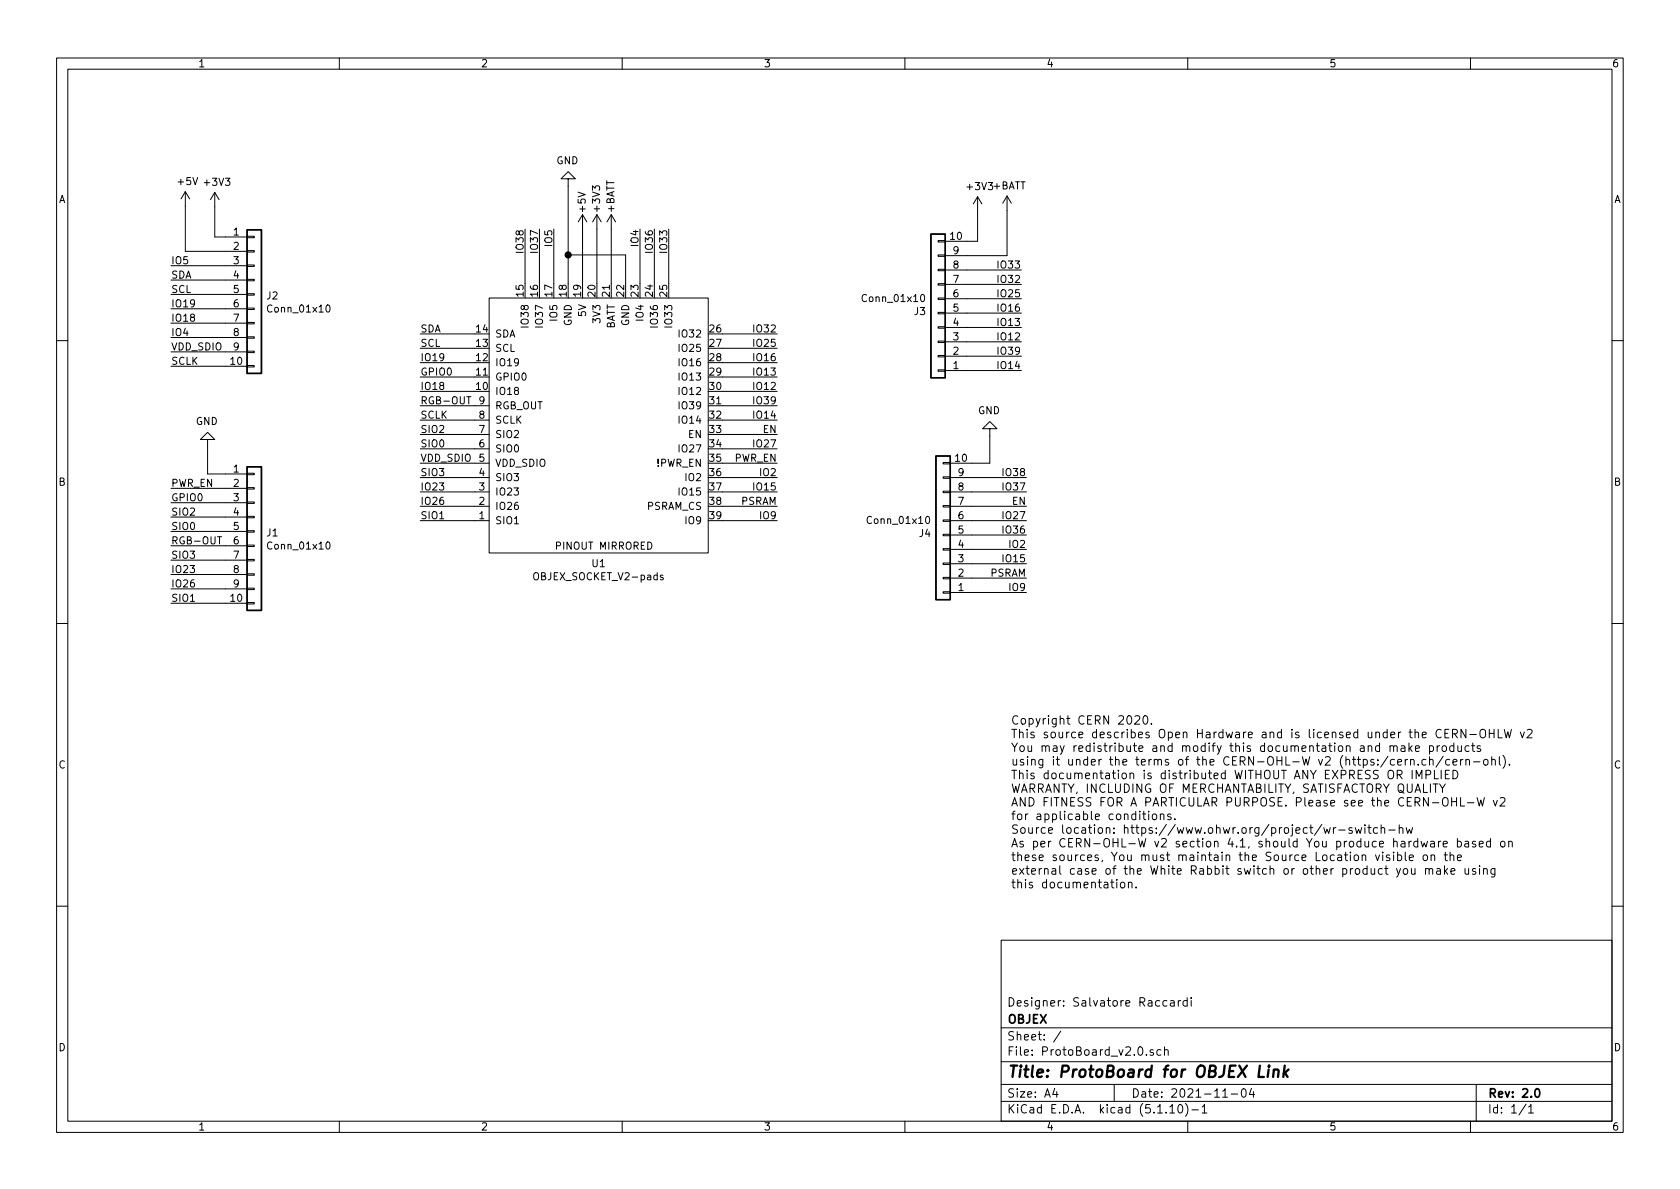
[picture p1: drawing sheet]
<svg xmlns="http://www.w3.org/2000/svg" width="297mm" height="210mm" viewBox="0 0 297 210" stroke-linecap="round" stroke-linejoin="round" font-family="sans-serif">
<g fill="none" stroke="#000" stroke-width=".18">
<path d="M10 10.3h277v189.9h-277zM12 12.2h273v186.1h-273zM60 10.3v1.9M110 10.3v1.9M160 10.3v1.9M210 10.3v1.9M260 10.3v1.9M32.8 33.9v10.5h10.9M32.8 33.9l-.8 1.3M32.8 33.9l.7 1.3M38 34v7.9h5.7M38 34l-.8 1.3"/>
<path d="M38 34l.7 1.3M100.5 31.6h1.2l-1.2-1.3-1.3 1.3h1.3v18.6M103 38l-.8 1.2M103 38v12.2M103 38l.8 1.2M105.5 38l-.7 1.2M105.5 38v12.2M105.5 38l.8 1.2M108.1 38l-.8 1.2M108.1 38v12.2M108.1 38l.7 1.2M172.8 34.8v7.9h-5.7"/>
<path d="M172.8 34.8l-.7 1.3M172.8 34.8l.8 1.3M178.1 34.7v10.5h-11M178.1 34.7l-.8 1.2M178.1 34.7l.7 1.2M30.2 47h13.5M30.2 49.5h13.5M30.2 52.1h13.5M30.2 54.6h13.5M30.2 57.1h13.5M30.2 59.7h13.5M43.7 57h1.3v.3h-1.3z"/>
<path d="M43.7 59.6h1.3v.2h-1.3zM43.7 54.5h1.3v.2h-1.3zM43.7 49.4h1.3v.3h-1.3zM43.7 46.9h1.3v.2h-1.3zM43.7 44.3h1.3v.3h-1.3zM43.7 41.8h1.3v.2h-1.3zM43.7 51.9h1.3v.3h-1.3zM57.8 54l.1-.1a.69 .69 0 0 1 .5 .7 .69 .69 0 0 1-.5 .6l-.2-.2-.1-.3zM74.3 59h9.6M86.5 52.7h38.7v45.1h-38.7zM92.8 40.5v9.7M95.4 40.5v9.7"/>
<path d="M97.9 40.5v9.7M100.5 45.1h10.1v5.1M113.2 40.5v9.7M115.7 40.5v9.7M118.2 40.5v9.7M127.8 59h9.6M162.9 52.1h.2a.69 .69 0 0 1 .4 .6 .69 .69 0 0 1-.4 .6 .83 .83 0 0 1-.2-1.2zM165.9 50.2h1.2v.2h-1.2zM165.9 47.6h1.2v.3h-1.2zM165.9 45.1h1.2v.2h-1.2zM165.9 42.5h1.2v.3h-1.2zM165.9 52.7h1.2v.3h-1.2z"/>
<path d="M165.9 57.8h1.2v.2h-1.2zM165.9 55.2h1.2v.3h-1.2zM167.1 57.9h13.5M167.1 55.4h13.5M167.1 52.8h13.5M167.1 50.3h13.5M167.1 47.7h13.5M10 60.2h2M30.2 64.8h13.5M30.2 62.2h13.5M36.7 77.7h1.3l-1.3-1.3-1.3 1.3h1.3v6.1h7M43.7 62.1h1.3v.3h-1.3z"/>
<path d="M43.7 64.6h1.3v.3h-1.3zM74.3 79.4h12.2M74.3 76.8h12.2M74.3 74.3h12.2M74.3 71.7h12.2M74.3 61.6h9.6M74.3 66.7h9.6M74.3 69.2h9.6M74.3 64.1h9.6M82.5 70.1h.8M127.8 79.4h9.6M127.8 76.8h9.6"/>
<path d="M127.8 74.3h9.6M127.8 71.7h9.6M127.8 61.6h9.6M127.8 66.7h9.6M127.8 69.2h9.6M127.8 64.1h9.6M165.9 60.3h1.2v.3h-1.2zM165.9 62.9h1.2v.2h-1.2zM165.9 65.4h1.2v.3h-1.2zM167.1 65.5h13.5M167.1 63h13.5M167.1 60.4h13.5"/>
<path d="M175 75.8h1.3l-1.3-1.3-1.3 1.3h1.3v6.1h-7M285 60.2h2M30.2 86.4h13.5M30.2 88.9h13.5M30.2 91.4h13.5M30.2 94h13.5M30.2 96.5h13.5M30.2 99.1h13.5M38.5 94.9h.7M43.7 98.9h1.3v.3h-1.3zM43.7 96.4h1.3v.2h-1.3zM43.7 91.3h1.3v.3h-1.3z"/>
<path d="M43.7 88.8h1.3v.2h-1.3zM43.7 86.2h1.3v.3h-1.3zM43.7 83.7h1.3v.2h-1.3zM43.7 93.8h1.3v.3h-1.3zM57.8 96l.1-.2a.69 .69 0 0 1 .5 .7 .69 .69 0 0 1-.5 .6l-.2-.2-.1-.3zM74.3 81.9h12.2M74.3 92.1h12.2M74.3 89.5h12.2M74.3 87h12.2M74.3 84.4h12.2M127.8 81.9h9.6M127.8 92.1h9.6"/>
<path d="M127.8 89.5h9.6M127.8 87h9.6M127.8 84.4h9.6M163.8 91.4l.2-.1a.69 .69 0 0 1 .4 .6 .69 .69 0 0 1-.4 .7l-.3-.3v-.2zM166.8 89.4h1.2v.3h-1.2zM166.8 86.9h1.2v.2h-1.2zM166.8 84.3h1.2v.3h-1.2zM166.8 81.8h1.2v.2h-1.2zM166.8 91.9h1.2v.3h-1.2zM166.8 97h1.2v.3h-1.2zM166.8 99.6h1.2v.2h-1.2zM166.8 94.5h1.2v.2h-1.2z"/>
<path d="M168 99.7h13.5M168 97.1h13.5M168 94.6h13.5M168 92.1h13.5M168 89.5h13.5M168 87h13.5M168 84.4h13.5M10 110.3h2M30.2 106.7h13.5M30.2 101.6h13.5M30.2 104.1h13.5M43.7 101.5h1.3v.2h-1.3z"/>
<path d="M43.7 104h1.3v.3h-1.3zM43.7 106.5h1.3v.3h-1.3zM117.2 101.7h-.3l-.2 .2 .1 .2 .4 .1v.3h-.5M166.8 102.1h1.2v.3h-1.2zM166.8 104.6h1.2v.3h-1.2zM168 104.8h13.5M168 102.2h13.5M285 110.3h2M200.7 126.7l.5-.1 .2 .1 .1 .3-.9 1.1h.9M202.2 126.7l.2-.1a.79 .79 0 0 1 .4 1.3l-.2 .2a.83 .83 0 0 1-.4-1.4zM203.6 127.9v.2M245.8 132v-.1a.36 .36 0 0 1 .6 .2v.8"/>
<path d="M245.8 131.9v1M246.4 132.1l.2-.2h.4v1M247.1 134.8l.7-.2v-.2l-.5-.1-.2 .2 .1 .7h.6M247.8 131.9h.5l.1 1M248.4 132.2l-.5 .1a.3 .3 0 0 0-.2 .3 .3 .3 0 0 0 .2 .3l.5-.1M248.5 134.3v1M248.9 134.3l-.3 .1-.1 .2M249.1 131.4v1.5M249.3 132.3l.4 .6M249.4 134.4l.2-.1 .4 .1v.9M249.4 134.3v1M249.7 131.9l-.6 .6"/>
<path d="M249.7 136.2v1.5M250.3 132.4l.7-.2-.1-.3h-.4l-.2 .2v.7h.6M250.4 137.7v-1.5l.5 1.1 .5-1.1v1.5M250.7 135.1v.2M252.1 134.4a.48 .48 0 0 0-.6 0v.7a.48 .48 0 0 0 .6 .1M252.1 137l.7-.1 .2-.2-.1-.4-.2-.1h-.6v1.5M252.8 131.9h.4l.3 .3v.4l-.2 .2h-.5M252.8 134.4l.2-.1 .3 .1 .1 .9M252.8 131.9v1.5M252.8 133.8v1.5M253.6 136.2v1.5h.7M254.1 131.9v1"/>
<path d="M254.5 131.9h-.2l-.2 .3M254.5 138.6l.5 .8 .5-.8M254.8 136.2v1.5M255 132l.5-.1 .3 .3v.4l-.3 .3h-.3l-.2-.3zM255 139.4v.7M255.2 133.7l-1.3 2M255.5 129.7h.5M255.5 136.9h.5M256.2 129h-.7v1.5h.7M256.3 136.2h-.8v1.5h.8M256.3 134.4l-.4-.1-.3 .3v.4l.2 .2h.5M256.8 129.8l.7-.1 .2-.2-.1-.4-.2-.1h-.6v1.5"/>
<path d="M256.9 134.8l.7-.2-.1-.2-.4-.1-.2 .2 .1 .7h.5M256.9 136.2a.76 .76 0 0 1 .9 .8 .76 .76 0 0 1-.9 .7zM257 131.9a.48 .48 0 0 0-.6 .1v.7a.48 .48 0 0 0 .6 .1M257 131.4v1.5M257.2 129.8l.5 .7M257.8 131.9v.9l.4 .1 .2-.2M258.2 134.3v1M258.4 131.9v1M258.7 134.3l-.3 .1-.2 .2M259.2 129v1.5l-.9-1.5v1.5M259.2 134.4l.2-.1 .3 .1 .1 .9M259.2 134.3v1"/>
<path d="M259.7 131.9h-.4l-.3 .3v.4l.2 .2h.5M259.9 129.9h1.1M260.2 131.9h.6M260.4 131.4v1.3l.1 .1 .3 .1M260.5 134.7h1.2M261.7 129.2a.5 .5 0 0 1 .6-.2 .5 .5 0 0 1 .4 .5v.5a.5 .5 0 0 1-.5 .5 .5 .5 0 0 1-.5-.5zM261.7 131.9a.36 .36 0 0 0-.5 .2v.2l.6 .3-.2 .3-.4-.1M262.4 134.4l.2-.1 .4 .1 .1 .6-.1 .2-.4 .1-.2-.2zM263.3 129.7h.9M263.3 129v1.5M263.8 134.4a.36 .36 0 0 1 .6 .1v.8M263.8 133.8v1.5"/>
<path d="M264.2 129v1.5M264.9 129v1.5h.7M265.1 133.8v1.3l.2 .2M265.7 133.6a1.71 1.71 0 0 1 0 2.3M266 129l.3 1.5 .3-1.1 .3 1.1 .3-1.5M266.9 135.1v.2M268.8 129.5l.4 1 .3-1M270 129.1l.6-.1 .2 .1 .1 .3-.9 1.1h.9M197.5 156v1M198.2 156.2l.2-.2 .4 .2 .1 .5-.2 .2-.3 .1-.2-.1zM199.5 156.2l.2-.2 .4 .1 .1 .9M199.5 156v1"/>
<path d="M200.9 156.9v.1M202 143.9h.6M202.2 143.5v1.2l.4 .3M203.1 143.5v.1M203.1 143.9v1.1M203.9 144l.3-.1 .3 .3v.4l-.3 .4-.3-.1-.2-.3zM205.2 144.1l.2-.2 .3 .1 .1 1M205.2 143.9v1.1M207 144l-.3-.1-.2 .3v.2l.5 .1v.4h-.5M207.7 144.8v.2M234.1 146.3l.2 1.1 .3-.7 .3 .7 .3-1.1M235.8 146.3v1.1"/>
<path d="M236.2 146.3l-.3 .1-.1 .3M236.7 146.8h1.1M239.1 146.4a.36 .36 0 0 0-.6 .2l.1 .2 .5 .1v.2l-.2 .3-.4-.1M239.6 146.3l.3 1.1 .3-.7 .3 .7 .3-1.1M241.3 145.9v.1M241.3 146.3v1.1M241.8 146.3h.6M242.1 145.9v1.2v.2l.3 .1M243.2 151.2l.4 1 .3-1M243.6 146.4a.48 .48 0 0 0-.7 .1v.7a.48 .48 0 0 0 .7 .1M244.2 146.5l.2-.2 .4 .1v1M244.2 145.9v1.5"/>
<path d="M244.5 151.2v1M245.5 146.8h1.2M245.7 151.3a.36 .36 0 0 0-.6 .1l.1 .2 .6 .3-.3 .3-.4-.1M246.4 151.2v1M246.9 153.6l.4 1M247.1 151.3l.4-.1 .3 .3v.4l-.1 .2h-.6M247.1 150.7v1.5M247.4 146.5l.1-.1a.36 .36 0 0 1 .6 .2v.8M247.4 145.9v1.5M247.6 153.6l-.5 1.4-.2 .1M248.2 153.7l.2-.1 .4 .1 .1 .2-.1 .6-.4 .1-.2-.1zM248.5 150.7v1.3l.2 .2"/>
<path d="M248.6 146.3l.3 1.1 .3-.7 .3 .7 .3-1.1M249.2 151.7l.7-.2-.1-.2-.4-.1-.2 .2 .1 .7h.5M249.6 153.6v.9l.4 .1 .2-.1M250.2 153.6v1M251.3 148.8l.2 1 .3-.7 .3 .7 .3-1M251.7 151.3l.2-.1 .4 .1 .1 .6-.2 .2-.3 .1-.2-.2zM252 153.7l.2-.1 .4 .1 .1 .9M252 153.6v1M252.7 153.8a.36 .36 0 0 1 .6-.1v.9M253 148.8h.5l.1 1M253 151.3l.3-.1 .3 .1 .1 .9M253 151.2v1"/>
<path d="M253.6 149.1l-.5 .1-.2 .2 .1 .3 .1 .1 .5-.1M254.1 153.7h.5l.1 .9M254.3 148.8v1M254.7 153.9l-.5 .1a.31 .31 0 0 0-.2 .3 .31 .31 0 0 0 .2 .3l.5-.1M254.8 148.8h-.3l-.2 .3M255.2 149.3l.7-.2-.1-.3h-.4l-.2 .2v.7h.6M255.3 151.2h.6M255.4 153.1v1.5M255.5 150.7v1.3l.1 .1 .3 .1M255.5 154l.5 .6M256 153.6l-.6 .6M256.4 151.3h.1a.36 .36 0 0 1 .5 .1v.8"/>
<path d="M256.4 150.7v1.5M256.5 154.1l.8-.2-.1-.2-.5-.1-.2 .2 .1 .7h.6M256.7 141v1.5M256.7 141.8h.8M257.5 141v1.5M257.7 148.8h.4l.3 .3v.4l-.2 .2h-.5M257.7 151.7l.7-.2-.1-.2-.4-.1-.2 .2 .1 .7h.5M257.7 148.3v1.5M258.2 141v1.5h.8M259 148.8h.6l.1 1M259 153.6v.8a.35 .35 0 0 0 .3 .2 .35 .35 0 0 0 .4-.1M259.5 142h1.1"/>
<path d="M259.7 149.1l-.5 .1a.3 .3 0 0 0-.3 .3 .3 .3 0 0 0 .3 .3l.5-.1M259.7 153.6v1M260.9 148.8h-.4l-.2 .2 .1 .2 .5 .1v.4h-.6M260.9 153.7l-.4-.1-.2 .2 .1 .2 .5 .2v.3h-.6M261.2 141l.3 1.5 .3-1 .3 1 .4-1.5M261.5 149.3l.8-.2-.1-.3h-.5l-.2 .2 .1 .7h.6M261.6 153.1v.1M261.6 153.6v1M262.3 153.7h.1a.36 .36 0 0 1 .6 .1v.8M262.3 153.6v1M263.5 148.8h-.4l-.3 .3v.4l.2 .2h.5M263.5 148.3v1.5"/>
<path d="M264 141.5l.4 1 .3-1M264.3 153.6v1.2l-.3 .3-.3-.1M264.3 153.7l-.4-.1-.3 .3v.4l.2 .2h.5M265.3 141.2l.5-.2 .2 .2 .1 .3-.1 .2-.8 .8h.9M265.5 148.8h.3l.2 .1 .1 .6-.3 .3-.3-.1-.2-.2v-.4zM266.8 148.9v-.1a.36 .36 0 0 1 .6 .2v.8M266.8 148.8v1M10 160.2h2M177 166.3h108v32h-108zM206.3 177l-.4-.1-.3 .3 .1 .6 .2 .1 .4-.1M207 177h.5l.1 .9M207.6 177.3l-.5 .1-.2 .2 .1 .2 .1 .1 .5-.1"/>
<path d="M208.3 176.9v1M208.8 176.9l-.3 .1-.2 .2M209.9 177l-.4-.1-.3 .3v.6l.3 .1 .4-.1M209.9 176.4v1.5M210.6 176.4v.2M210.6 176.9v1M285 160.2h2M60 198.3v1.9M110 198.3v1.9M160 198.3v1.9M177 194.8h108M177 191.8h108"/>
<path d="M177 187.8h108M177 181.8h108M186.5 192.5l-.4 1h1M186.8 193v1M187.6 182.3l-1.3 2M197 191.8v3M202.7 186.5v.1M203.9 185.7a.37 .37 0 0 0-.6 .1l.1 .2 .5 .2 .1 .1-.2 .3-.5-.1M205.3 185.7l-.5-.1-.3 .3 .2 .6h.6M205.9 185.7h.1a.37 .37 0 0 1 .6 .1v.8M205.9 185.1v1.5M206.8 195.8l.5-.5v1.5"/>
<path d="M206.8 196.8h.9M208.5 195.4l.1-.1a.8 .8 0 0 1 .5 .8 .8 .8 0 0 1-.5 .7 1 1 0 0 1-.1-1.4zM209.6 195.1a1.71 1.71 0 0 1 0 2.3M210 198.3v1.9M210.7 196.3h1.2M212.5 195.8l.5-.5v1.5M212.5 196.8h.9M216.2 194h.8M217.7 193.5h1.1M219.6 192.7l.4-.2a.94 .94 0 0 1 0 1.5 .82 .82 0 0 1-.4-1.3zM221.3 192.5l-.4 1h.9M221.6 193v1"/>
<path d="M260 198.3v1.9M261 191.8v6.5M269.8 195.2l-1.2 2M270.3 195.8l.4-.5v1.5M270.3 196.8h.8"/>
</g>
<path d="M271.5 192.7l.2-.2a.81 .81 0 0 1 .6 .6 .81 .81 0 0 1-.3 .8l-.1 .1a.79 .79 0 0 1-.4-1.3z" fill="none" stroke="#000" stroke-width=".3"/>
<path d="M222.8 188.4l-.3 2h1M224.3 189.1l-.2 1.3M224.4 188.4v.2M225.2 189.3a.52 .52 0 0 1 .9 .1l-.1 1M225.2 189.1l-.1 1.3M227.2 188.4l-.3 2M227.2 189.7l.5 .7M227.8 189.1l-.8 .8" fill="none" stroke="#000" stroke-width=".41"/>
<path d="M43.7 40.6h2.5v25.4h-2.5zM164.6 41.4h2.5v25.4h-2.5zM43.7 82.5h2.5v25.4h-2.5zM165.5 80.6h2.5v25.4h-2.5z" fill="none" stroke="#000" stroke-width=".25"/>
<circle cx="100.5" cy="45.1" r=".51" fill="#000" stroke="#000" stroke-width=".25"/>
<text font-size="2.8" x="178" y="190.5">Title: ProtoBoard for OBJEX Link</text>
<g font-size="2.1">
<text x="178.7" y="128.1">Copyright CERN 2020.</text>
<text x="178.7" y="130.6">This source describes Open Hardware and is licensed under the CERN-OHLW v2</text>
<text x="178.7" y="133">You may redistribute and modify this documentation and make products</text>
<text x="178.7" y="135.4">using it under the terms of the CERN-OHL-W v2 (https:/cern.ch/cern-ohl).</text>
<text x="178.7" y="137.8">This documentation is distributed WITHOUT ANY EXPRESS OR IMPLIED</text>
<text x="178.7" y="140.2">WARRANTY, INCLUDING OF MERCHANTABILITY, SATISFACTORY QUALITY</text>
<text x="178.7" y="142.6">AND FITNESS FOR A PARTICULAR PURPOSE. Please see the CERN-OHL-W v2</text>
<text x="178.7" y="145">for applicable conditions.</text>
<text x="178.7" y="147.4">Source location: https://www.ohwr.org/project/wr-switch-hw</text>
<text x="178.7" y="149.9">As per CERN-OHL-W v2 section 4.1, should You produce hardware based on</text>
<text x="178.7" y="152.3">these sources, You must maintain the Source Location visible on the</text>
<text x="178.7" y="154.7">external case of the White Rabbit switch or other product you make using</text>
<text x="178.7" y="157.1">this documentation.</text>
<text x="178" y="178">Designer: Salvatore Raccardi</text>
<text x="178" y="184">Sheet: /</text>
<text x="178" y="181">OBJEX</text>
<text x="178" y="186.7">File: ProtoBoard_v2.0.sch</text>
<text x="178" y="196.9">KiCad E.D.A. kicad (5.1.10)-1</text>
<text x="178" y="194.1">Size: A4</text>
<text x="200" y="194.1">Date: 2021-11-04</text>
<text x="263" y="194.1">Rev: 2.0</text>
<text x="263" y="196.9">Id: 1/1</text>
</g>
<g font-size="1.8">
<text x="35" y="11.9">1</text>
<text x="85" y="11.9">2</text>
<text x="135" y="11.9">3</text>
<text x="185" y="11.9">4</text>
<text x="235" y="11.9">5</text>
<text x="285" y="11.9">6</text>
<text x="98.4" y="29.1">GND</text>
<text x="10.4" y="35.9">A</text>
<text x="31.5" y="32.7">+5V</text>
<text x="36.3" y="32.9">+3V3</text>
<text x="171.1" y="33.6">+3V3+BATT</text>
<text x="285.4" y="35.9">A</text>
<text x="41.3" y="41.7">1</text>
<text x="103.6" y="37.4" transform="rotate(-90 103.6 37.4)">+5V</text>
<text x="106.1" y="37.3" transform="rotate(-90 106.1 37.3)">+3V3</text>
<text x="108.6" y="37.6" transform="rotate(-90 108.6 37.6)">+BATT</text>
<text x="30.2" y="46.7">IO5</text>
<text x="41.3" y="44.2">2</text>
<text x="41.3" y="46.7">3</text>
<text x="92.6" y="44.3" transform="rotate(-90 92.6 44.3)">IO38</text>
<text x="95.1" y="44.3" transform="rotate(-90 95.1 44.3)">IO37</text>
<text x="97.7" y="43.4" transform="rotate(-90 97.7 43.4)">IO5</text>
<text x="112.9" y="43.4" transform="rotate(-90 112.9 43.4)">IO4</text>
<text x="115.4" y="44.3" transform="rotate(-90 115.4 44.3)">IO36</text>
<text x="118" y="44.3" transform="rotate(-90 118 44.3)">IO33</text>
<text x="168.1" y="42.4">10</text>
<text x="168.6" y="47.5">8</text>
<text x="168.6" y="45">9</text>
<text x="176.8" y="47.5">IO33</text>
<text x="30.2" y="51.8">SCL</text>
<text x="30.2" y="49.3">SDA</text>
<text x="41.3" y="49.3">4</text>
<text x="41.3" y="51.8">5</text>
<text x="47.2" y="53">J2</text>
<text x="92.6" y="52.4" transform="rotate(-90 92.6 52.4)">15</text>
<text x="95.1" y="52.4" transform="rotate(-90 95.1 52.4)">16</text>
<text x="97.7" y="52.4" transform="rotate(-90 97.7 52.4)">17</text>
<text x="100.2" y="52.4" transform="rotate(-90 100.2 52.4)">18</text>
<text x="102.7" y="52.4" transform="rotate(-90 102.7 52.4)">19</text>
<text x="105.3" y="52.4" transform="rotate(-90 105.3 52.4)">20</text>
<text x="107.8" y="52.4" transform="rotate(-90 107.8 52.4)">21</text>
<text x="110.4" y="52.4" transform="rotate(-90 110.4 52.4)">22</text>
<text x="112.9" y="52.4" transform="rotate(-90 112.9 52.4)">23</text>
<text x="115.4" y="52.4" transform="rotate(-90 115.4 52.4)">24</text>
<text x="118" y="52.4" transform="rotate(-90 118 52.4)">25</text>
<text x="152.8" y="53.4">Conn_01x10</text>
<text x="168.6" y="52.6">6</text>
<text x="168.6" y="50">7</text>
<text x="176.8" y="50">IO32</text>
<text x="176.8" y="52.6">IO25</text>
<text x="30.2" y="54.4">IO19</text>
<text x="30.2" y="56.9">IO18</text>
<text x="30.2" y="59.4">IO4</text>
<text x="41.3" y="54.4">6</text>
<text x="41.3" y="56.9">7</text>
<text x="41.3" y="59.4">8</text>
<text x="47.6" y="55.3">Conn_01x10</text>
<text x="74.3" y="58.8">SDA</text>
<text x="84.3" y="58.8">14</text>
<text x="87.5" y="59.7">SDA</text>
<text x="93.5" y="57.6" transform="rotate(-90 93.5 57.6)">IO38</text>
<text x="96" y="57.6" transform="rotate(-90 96 57.6)">IO37</text>
<text x="98.6" y="56.6" transform="rotate(-90 98.6 56.6)">IO5</text>
<text x="101.1" y="57.7" transform="rotate(-90 101.1 57.7)">GND</text>
<text x="103.6" y="55.9" transform="rotate(-90 103.6 55.9)">5V</text>
<text x="106.2" y="56.9" transform="rotate(-90 106.2 56.9)">3V3</text>
<text x="108.7" y="58.4" transform="rotate(-90 108.7 58.4)">BATT</text>
<text x="111.3" y="57.7" transform="rotate(-90 111.3 57.7)">GND</text>
<text x="113.8" y="56.6" transform="rotate(-90 113.8 56.6)">IO4</text>
<text x="116.3" y="57.6" transform="rotate(-90 116.3 57.6)">IO36</text>
<text x="118.9" y="57.6" transform="rotate(-90 118.9 57.6)">IO33</text>
<text x="120.4" y="59.7">IO32</text>
<text x="125.5" y="58.8">26</text>
<text x="133.6" y="58.8">IO32</text>
<text x="161.7" y="55.7">J3</text>
<text x="168.6" y="57.7">4</text>
<text x="168.6" y="55.1">5</text>
<text x="176.8" y="57.7">IO13</text>
<text x="176.8" y="55.1">IO16</text>
<text x="30.2" y="62">VDD_SDIO</text>
<text x="30.2" y="64.5">SCLK</text>
<text x="40.8" y="64.5">10</text>
<text x="41.3" y="62">9</text>
<text x="74.3" y="61.3">SCL</text>
<text x="74.3" y="63.9">IO19</text>
<text x="84.3" y="63.9">12</text>
<text x="84.3" y="61.3">13</text>
<text x="87.5" y="64.8">IO19</text>
<text x="87.5" y="62.2">SCL</text>
<text x="120.4" y="62.2">IO25</text>
<text x="120.4" y="64.8">IO16</text>
<text x="125.5" y="61.3">27</text>
<text x="125.5" y="63.9">28</text>
<text x="133.6" y="63.9">IO16</text>
<text x="133.6" y="61.3">IO25</text>
<text x="168.6" y="65.3">1</text>
<text x="168.6" y="62.7">2</text>
<text x="168.6" y="60.2">3</text>
<text x="176.8" y="62.7">IO39</text>
<text x="176.8" y="60.2">IO12</text>
<text x="176.8" y="65.3">IO14</text>
<text x="74.3" y="66.4">GPIO0</text>
<text x="74.3" y="71.5">RGB-OUT</text>
<text x="74.3" y="69">IO18</text>
<text x="84.3" y="69">10</text>
<text x="84.3" y="66.4">11</text>
<text x="84.7" y="71.5">9</text>
<text x="87.5" y="69.8">IO18</text>
<text x="87.5" y="67.3">GPIO0</text>
<text x="120.4" y="67.3">IO13</text>
<text x="120.4" y="69.8">IO12</text>
<text x="125.5" y="66.4">29</text>
<text x="125.5" y="69">30</text>
<text x="125.5" y="71.5">31</text>
<text x="133.6" y="71.5">IO39</text>
<text x="133.6" y="69">IO12</text>
<text x="133.6" y="66.4">IO13</text>
<text x="34.6" y="75.2">GND</text>
<text x="74.3" y="76.6">SIO2</text>
<text x="74.3" y="74">SCLK</text>
<text x="84.7" y="76.6">7</text>
<text x="84.7" y="74">8</text>
<text x="87.5" y="77.5">SIO2</text>
<text x="87.5" y="74.9">SCLK</text>
<text x="87.5" y="72.4">RGB_OUT</text>
<text x="120.4" y="72.4">IO39</text>
<text x="120.4" y="74.9">IO14</text>
<text x="121.7" y="77.5">EN</text>
<text x="125.5" y="74">32</text>
<text x="125.5" y="76.6">33</text>
<text x="133.6" y="74">IO14</text>
<text x="135" y="76.6">EN</text>
<text x="172.9" y="73.2">GND</text>
<text x="41.3" y="83.6">1</text>
<text x="74.3" y="79.1">SIO0</text>
<text x="74.3" y="81.7">VDD_SDIO</text>
<text x="84.7" y="81.7">5</text>
<text x="84.7" y="79.1">6</text>
<text x="87.5" y="82.5">VDD_SDIO</text>
<text x="87.5" y="80">SIO0</text>
<text x="116.1" y="82.5">!PWR_EN</text>
<text x="120.4" y="80">IO27</text>
<text x="125.5" y="79.1">34</text>
<text x="125.5" y="81.7">35</text>
<text x="129.8" y="81.7">PWR_EN</text>
<text x="133.6" y="79.1">IO27</text>
<text x="169" y="81.7">10</text>
<text x="10.4" y="85.9">B</text>
<text x="30.2" y="86.1">PWR_EN</text>
<text x="30.2" y="88.6">GPIO0</text>
<text x="41.3" y="86.1">2</text>
<text x="41.3" y="88.6">3</text>
<text x="74.3" y="84.2">SIO3</text>
<text x="74.3" y="89.3">IO26</text>
<text x="74.3" y="86.7">IO23</text>
<text x="84.7" y="89.3">2</text>
<text x="84.7" y="86.7">3</text>
<text x="84.7" y="84.2">4</text>
<text x="87.5" y="87.6">IO23</text>
<text x="87.5" y="85.1">SIO3</text>
<text x="120.4" y="87.6">IO15</text>
<text x="121.4" y="85.1">IO2</text>
<text x="125.5" y="84.2">36</text>
<text x="125.5" y="86.7">37</text>
<text x="125.5" y="89.3">38</text>
<text x="131" y="89.3">PSRAM</text>
<text x="133.6" y="86.7">IO15</text>
<text x="134.6" y="84.2">IO2</text>
<text x="169.4" y="89.3">7</text>
<text x="169.4" y="86.7">8</text>
<text x="169.4" y="84.2">9</text>
<text x="177.6" y="86.7">IO37</text>
<text x="177.6" y="84.2">IO38</text>
<text x="179" y="89.3">EN</text>
<text x="285.4" y="85.9">B</text>
<text x="30.2" y="91.2">SIO2</text>
<text x="30.2" y="93.7">SIO0</text>
<text x="41.3" y="91.2">4</text>
<text x="41.3" y="93.7">5</text>
<text x="47.2" y="94.9">J1</text>
<text x="74.3" y="91.8">SIO1</text>
<text x="84.7" y="91.8">1</text>
<text x="87.5" y="92.7">SIO1</text>
<text x="87.5" y="90.2">IO26</text>
<text x="114.4" y="90.2">PSRAM_CS</text>
<text x="121.4" y="92.7">IO9</text>
<text x="125.5" y="91.8">39</text>
<text x="134.6" y="91.8">IO9</text>
<text x="153.6" y="92.7">Conn_01x10</text>
<text x="162.6" y="95">J4</text>
<text x="169.4" y="94.4">5</text>
<text x="169.4" y="91.8">6</text>
<text x="177.6" y="94.4">IO36</text>
<text x="177.6" y="91.8">IO27</text>
<text x="30.2" y="101.3">IO23</text>
<text x="30.2" y="98.8">SIO3</text>
<text x="30.2" y="96.3">RGB-OUT</text>
<text x="41.3" y="96.3">6</text>
<text x="41.3" y="98.8">7</text>
<text x="41.3" y="101.3">8</text>
<text x="47.6" y="97.2">Conn_01x10</text>
<text x="98.4" y="97.2">PINOUT MIRRORED</text>
<text x="104.7" y="100.3">U1</text>
<text x="169.4" y="102">2</text>
<text x="169.4" y="99.4">3</text>
<text x="169.4" y="96.9">4</text>
<text x="175.1" y="102">PSRAM</text>
<text x="177.6" y="99.4">IO15</text>
<text x="178.6" y="96.9">IO2</text>
<text x="30.2" y="103.9">IO26</text>
<text x="30.2" y="106.4">SIO1</text>
<text x="40.8" y="106.4">10</text>
<text x="41.3" y="103.9">9</text>
<text x="94.7" y="102.6">OBJEX_SOCKET_V2-pads</text>
<text x="169.4" y="104.5">1</text>
<text x="178.6" y="104.5">IO9</text>
<text x="10.4" y="135.9">C</text>
<text x="285.4" y="135.9">C</text>
<text x="10.4" y="185.9">D</text>
<text x="285.4" y="185.9">D</text>
<text x="35" y="199.9">1</text>
<text x="85" y="199.9">2</text>
<text x="135" y="199.9">3</text>
<text x="185" y="199.9">4</text>
<text x="235" y="199.9">5</text>
<text x="285" y="199.9">6</text>
</g>
</svg>
